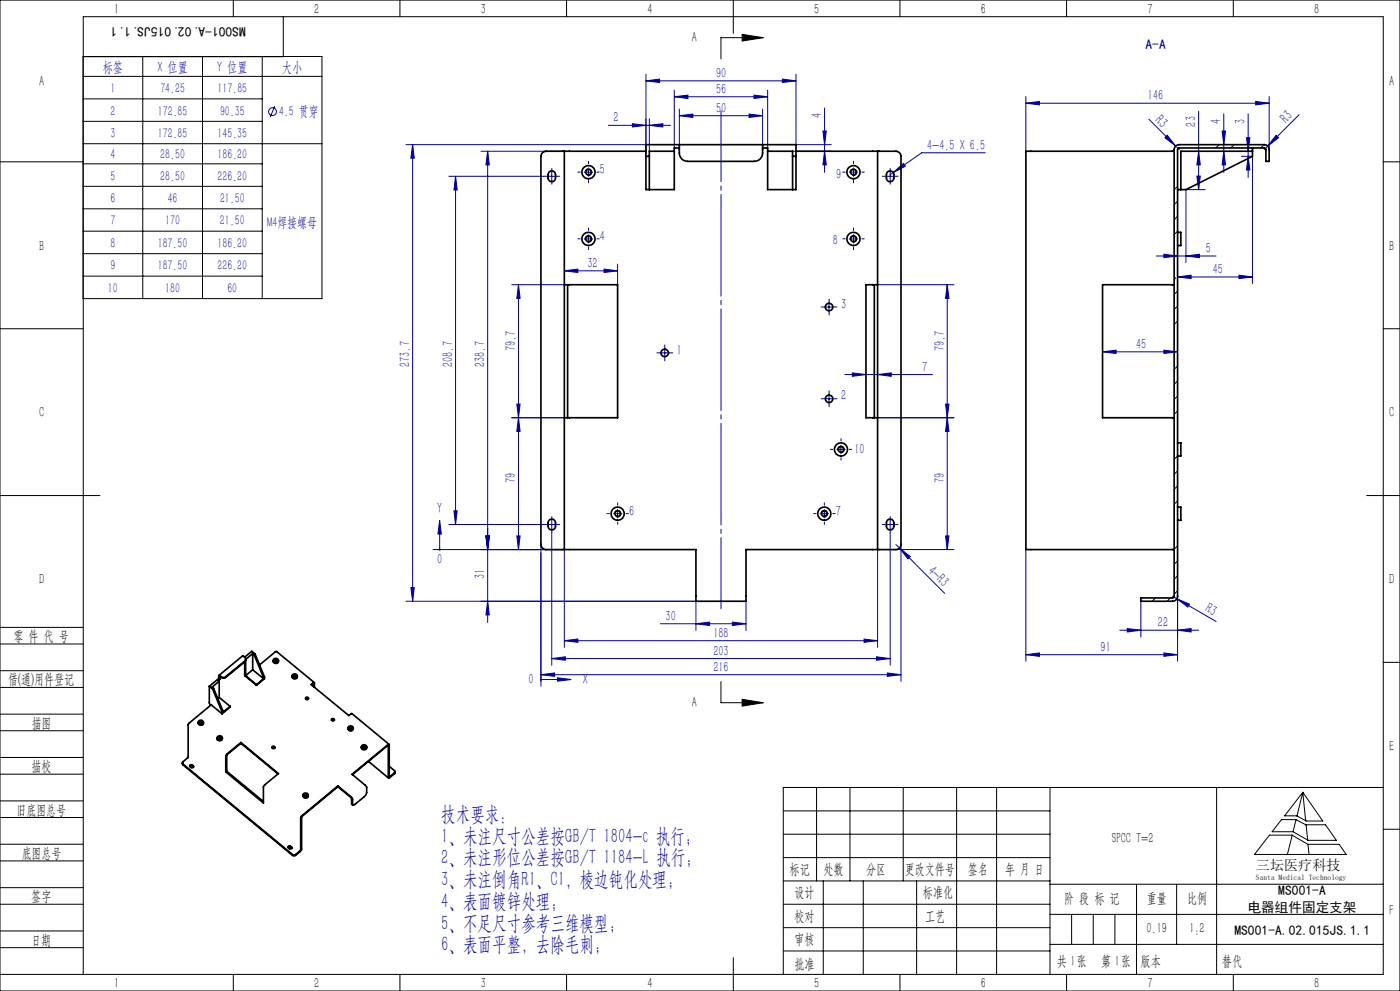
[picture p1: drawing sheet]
<svg xmlns="http://www.w3.org/2000/svg" width="420mm" height="297mm" viewBox="0 0 420 297" stroke-linecap="round" stroke-linejoin="round" font-family="sans-serif">
<g fill="none" stroke="#0000a0" stroke-width=".3">
<path d="M82.4 31.8l-1.3 3.3M182.5 37.6h18.7M189.7 37.1l4.1 .5-4.1 .5zM193.8 24.2l4.1-.5v1zM193.8 22.2v24.6M193.8 24.2h45M194.8 37.6l4.1-.5v1zM194.8 35.6v9.7M202.3 29l4.1-.5v1zM202.3 27v17.3M202.3 29h28M203.8 34.7l4.1-.5v1z"/>
<path d="M203.8 32.7v10.7M203.8 34.7h25M224.7 34.2l4.1 .5-4.1 .5zM226.2 28.5l4.1 .5-4.1 .5zM228.8 32.7v10.7M230.3 27v17.3M234.7 23.7l4.1 .5-4.1 .5zM238.8 22.2v21.2h10.6M246.9 39.3h1l-.5 4.1zM247.4 32.4v19.3M307.8 30.9l4.1-.5v1zM307.8 28.9v16.4"/>
<path d="M307.8 30.9h73M344.7 35.7l8 8.1M359.6 33.3v23.5M366.6 39.3h1.1l-.6 4.1zM367.1 34.1v17.6M374.4 34.1v19.1M376.7 30.4l4.1 .5-4.1 .5zM380.8 28.9v15.9M389.7 34.4l-10.4 10.4M121.8 43.4h72M123.8 43.4l.5 4h-1zM123.8 43.4v136.8"/>
<path d="M134.7 52.8h28.5M136.7 52.8v104.4M136.7 52.8l.5 4.1h-1zM144.3 45.3h25M146.3 45.3v141.2M146.3 45.3l.5 4.1h-1zM164.3 52.8h2.5M165.5 51.6v2.5M175.3 51.6h2.5M176.5 50.3v2.5M237.8 45.3h11.6M247.4 45.3l.5 4.1h-1z"/>
<path d="M254.8 51.6h2.5M256 50.3v2.5M265.8 52.8h2.5M267.1 51.6v2.5M268 51.7l3-2.7 .6 .8zM295.6 45.8h-19.1l-9.4 6.5M350.2 40.5l2.5 3.3-3.2-2.5zM352.7 43.8l1.1 1M359.1 52.8h1l-.5 4zM359.6 45.3l.5 4.1h-1zM361.6 56.8h-5.8v21.9M367.1 45.3l.6 4.1h-1.1z"/>
<path d="M372.5 46.8h3.2v38.2M373.9 41.3h1.1l-.6 4zM374.4 46.8l.6 4.1h-1.1zM382.8 40.5l.8 .8-3.3 2.5zM175.3 71.6h2.5M176.5 70.3v2.5M185.3 79.2v6.1M254.8 71.6h2.5M256 70.3v2.5M346.9 76.7h17.9M349.2 76.2l4.1 .5-4.1 .5zM355.8 76.7l4-.5v1z"/>
<path d="M153.5 85.3h15.8M155.5 85.3v79.4M155.5 85.3l.5 4.1h-1zM169.3 81.2l4.1-.6v1.1zM169.3 81.2h16M181.2 80.6l4.1 .6-4.1 .5zM247.5 92h2.5M248.7 90.8v2.5M263.3 85.3h22.9M284.2 85.3v79.4M284.2 85.3l.5 4.1h-1zM353.3 83l4-.5v1z"/>
<path d="M353.3 83h22.4M371.7 82.5l4 .5-4 .5zM198.2 105.8h2.5M199.4 104.5v2.5M247.5 119.5h2.5M248.7 118.3v2.5M253.4 112.3h26.4M255.7 111.8l4.1 .5-4.1 .5zM263.3 112.3l4.1-.5v1zM330.8 105.4l4-.5v1zM330.8 105.4h22.5M349.2 104.9l4.1 .5-4.1 .5z"/>
<path d="M155 121.1h1l-.5 4.1zM155.5 125.2l.5 4.1h-1zM169.3 125.2h-15.8M251 134.7h2.5M252.3 133.5v2.5M263.3 125.2h22.9M283.7 121.1h1l-.5 4.1zM284.2 125.2l.5 4.1h-1zM131.9 156l.5 4.1h-1zM134.7 157.2h28.5M136.2 153.1h1l-.5 4.1zM164.3 157.2h2.5"/>
<path d="M165.5 156v2.4M165.5 159.6v39.8M184 153.9h2.5M185.3 152.7v2.5M246 153.9h2.5M247.3 152.7v2.5M265.8 157.2h2.5M267.1 156v2.4M267.1 159.6v39.8M123.3 176.1h1l-.5 4.1zM129.9 164.7h39.4v29.3M131.9 160.1v4.6"/>
<path d="M145.8 160.6h1l-.5 4.1zM155 160.6h1l-.5 4.1zM162.3 163.2v42.5M268.8 163.2l14.6 14.6M269.8 164.2l3.3 2.6-.7 .7zM270.3 163.2v41M283.7 160.6h1l-.5 4.1zM286.2 164.7h-22.9v29.3M307.8 164.7v33.5M351.8 178.7l1.3 .8M353.1 179.5l3.7 1.5-.5 .9zM353.1 179.5l11.7 6.8"/>
<path d="M353.3 178.7v19.5M121.8 180.2h87v8.7M146.3 180.2l.5 4.1h-1zM165.5 197.4l4.1-.6v1.1zM165.5 197.4h101.6M169.3 192l4.1-.5v1zM169.3 192h94M198.2 186.9h25.6M208.8 186.9l4.1-.5v1.1zM219.7 186.4l4.1 .5-4.1 .6zM223.8 180.2v8.7M259.2 191.5l4.1 .5-4.1 .5z"/>
<path d="M263 196.8l4.1 .6-4.1 .5zM307.8 196.2l4.1-.5v1zM307.8 196.2h45.5M335.9 188.9h23.7M338.2 188.4l4.1 .5-4.1 .5zM342.3 180.2v10.7M349.2 195.7l4.1 .5-4.1 .5zM353.3 188.9l4-.5v1zM162.3 202.2l4.1-.5v1zM162.3 202.2h108M162.3 203.7h5M167.3 203.1l4 .6-4 .4z"/>
<path d="M266.2 201.7l4.1 .5-4.1 .5z"/>
<circle cx="81.8" cy="33.4" r="1.18"/>
</g>
<g fill="none" stroke="#000" stroke-width=".3">
<path d="M0 0h420v297h-420zM24.9 16.9h71.7v72.6h-71.7zM42.8 16.9v72.6M60.7 16.9v72.6M70 0v5M78.7 16.9v72.6M85 5v12h-60M120 0v5M170 0v5M220 0v10M222.6 10.3l6.4 1-6.4 1zM229 11.3h-12.7v6.3"/>
<path d="M270 0v5M320 0v5M370 0v5M24.9 29.6h53.8M24.9 36.4h53.8M24.9 22.9h71.7M0 48.5h25M24.9 43.1h71.7M24.9 49.1h53.8M24.9 55.8h53.8M175.6 51.9a.99 .99 0 0 1 .9-1.3 .99 .99 0 0 1 1 1.1 .99 .99 0 0 1-1.2 .9M255.1 51.9a1 1 0 0 1 .8-1.3 1 1 0 0 1 1.1 1.1 1 1 0 0 1-1.2 .9"/>
<path d="M415 48.5h5M24.9 62.6h53.8M24.9 69.3h53.8M24.9 76h53.8M175.6 71.9a.99 .99 0 0 1 .9-1.3 .99 .99 0 0 1 1 1.1 .99 .99 0 0 1-1.2 .9M255.1 71.9a1 1 0 0 1 .8-1.3 1 1 0 0 1 1.1 1.1 1 1 0 0 1-1.2 .9M0 98.5h25M24.9 82.8h53.8M415 98.5h5M251.3 135a1.01 1.01 0 0 1 .9-1.3 1.01 1.01 0 0 1 1.1 1.1 1.01 1.01 0 0 1-1.3 .9M0 148.5h30M184.3 154.2a.99 .99 0 0 1 .9-1.2 .99 .99 0 0 1 1.1 1 .99 .99 0 0 1-1.3 .9"/>
<path d="M246.3 154.2a1 1 0 0 1 .9-1.3 1 1 0 0 1 1.1 1.1 1 1 0 0 1-1.3 .9M410 148.5h10M0 193h25M0 188h25M415 198.5h5M0 206h25M0 201h25M0 219h25M0 214h25M216.3 204.3v6.3h12.7M222.6 209.6l6.4 1-6.4 1zM0 232h25"/>
<path d="M0 227h25M245 236v28M255 236v28M271 236v28M287 236v56M299 236v56M315 236v56M365 236v56M390.8 237.5l6 8.6h-4.9l-2.9-1.6h-3.6zM390.8 237.5l-1.7 7M390.8 237.5l.9 8.5M415 236h-180v56"/>
<path d="M0 245h25M0 240h25M0 258h25M0 253h25M235 243h80M235 250h80M235 257h80M380.8 250.3h6.8l4.8 2.7h9.3l2.2 3.1h-27.6zM384.5 245.6h4.3l3 1.6h5.9l3.2 4.6h-8.5l-4.5-2.5h-6.3zM387.7 250.3l-1.5 5.8M388.8 245.7l-.9 3.6M391.8 247.2l.5 4.5"/>
<path d="M392.4 253l.3 3.1M415 248.5h5M0 271h25M0 266h25M0 279h25M235 271h80M235 264h80M235 278h80M247 264v28M259 264v28M275 264v28M315 274h100"/>
<path d="M315 265h100M321.5 274v9M328 274v9M334.5 274v9M341 265v27M353 265v18M0 292h415v-287h-390v287M0 284h25M70 292v5M120 292v5M170 292v5M220 287v10"/>
<path d="M235 285h80M270 292v5M315 283h100M320 292v5M370 292v5"/>
<circle cx="82.8" cy="198.4" r=".38"/>
<circle cx="60.3" cy="216.9" r=".37"/>
<circle cx="88.4" cy="203" r=".37"/>
<circle cx="105.2" cy="218.2" r=".37"/>
<circle cx="65.9" cy="221.5" r=".38"/>
<circle cx="91.7" cy="238.7" r=".37"/>
<circle cx="109.2" cy="224.3" r=".37"/>
</g>
<path d="M216.3 33.2v149.2" fill="none" stroke="#0000a0" stroke-width=".3" stroke-dasharray="30.5 1.3 1.3 1.3" stroke-dashoffset="9.2"/>
<g fill="none" stroke="#0000a0" stroke-width=".3" stroke-dasharray="30.5 1.3 1.3 1.3">
<path d="M164.3 52.8h-1.1M165.6 54.1v1.1M165.6 51.6v-1.1M166.8 52.8h1.1M174.1 51.6h-.8M176.6 49.1v-.7M176.6 54.1v.7M179.1 51.6h.7M253.6 51.6h-.8M256.1 49.1v-.7M256.1 54.1v.7M258.6 51.6h.7"/>
<path d="M265.8 52.8h-1.1M267.1 54.1v1.1M267.1 51.6v-1.1M268.3 52.8h1.1M174.1 71.6h-.8M176.6 69.1v-.7M176.6 74.1v.7M179.1 71.6h.7M253.6 71.6h-.8M256.1 69.1v-.7M256.1 74.1v.7M258.6 71.6h.7"/>
<path d="M247.5 92h-1.1M248.7 90.8v-1.2M248.7 93.3v1.1M250 92h1.1M198.2 105.8h-1.1M199.4 104.5v-1.1M199.4 107v1.1M200.7 105.8h1.1M247.5 119.5h-1.1M248.7 118.3v-1.2M250 119.5h1.1M248.7 120.8v1.1"/>
<path d="M249.8 134.7h-.7M252.3 132.2v-.7M252.3 137.2v.7M254.8 134.7h.7M164.3 157.2h-1.1M165.6 158.4v1.2M165.6 155.9v-1.1M166.8 157.2h1.1M182.8 153.9h-.7M185.3 151.4v-.7M185.3 156.4v.8M187.8 153.9h.7"/>
<path d="M244.8 153.9h-.7M247.3 151.4v-.7M247.3 156.4v.8M249.8 153.9h.7M265.8 157.2h-1.1M267.1 158.4v1.2M267.1 155.9v-1.1M268.3 157.2h1.1"/>
</g>
<path d="M222.6 10.3l6.4 1-6.4 1zM222.6 209.6l6.4 1-6.4 1z" fill="#000"/>
<g fill="#0000a0">
<path d="M350.2 40.5l2.5 3.3-3.2-2.5z"/>
<path d="M382.8 40.5l.8 .8-3.3 2.5z"/>
<path d="M269.8 164.2l3.3 2.6-.7 .7z"/>
<path d="M353.1 179.5l3.7 1.5-.5 .9z"/>
<path d="M194.8 37.6l4.1-.5v1zM189.7 37.1l4.1 .5-4.1 .5zM355.8 76.7l4-.5v1zM349.2 76.2l4.1 .5-4.1 .5z"/>
<path d="M169.3 192l4.1-.5v1zM259.2 191.5l4.1 .5-4.1 .5zM162.3 202.2l4.1-.5v1zM266.2 201.7l4.1 .5-4.1 .5zM193.8 24.2l4.1-.5v1zM234.7 23.7l4.1 .5-4.1 .5zM202.3 29l4.1-.5v1zM226.2 28.5l4.1 .5-4.1 .5zM255.7 111.8l4.1 .5-4.1 .5zM263.3 112.3l4.1-.5v1zM169.3 81.2l4.1-.6v1.1zM181.2 80.6l4.1 .6-4.1 .5zM165.5 197.4l4.1-.6v1.1zM263 196.8l4.1 .6-4.1 .5zM268 51.7l3.6-1.9-.6-.8zM307.8 196.2l4.1-.5v1zM349.2 195.7l4.1 .5-4.1 .5zM338.2 188.4l4.1 .5-4.1 .5zM353.3 188.9l4-.5v1zM307.8 30.9l4.1-.5v1zM376.7 30.4l4.1 .5-4.1 .5zM353.3 83l4-.5v1zM371.7 82.5l4 .5-4 .5zM330.8 105.4l4-.5v1zM349.2 104.9l4.1 .5-4.1 .5z"/>
<path d="M208.8 186.9l4.1-.5v1.1zM219.7 186.4l4.1 .5-4.1 .6z"/>
<path d="M123.3 176.1h1l-.5 4.1zM123.8 43.4l.5 4h-1zM155 160.6h1l-.5 4.1zM155.5 125.2l.5 4.1h-1zM283.7 121.1h1l-.5 4.1zM284.2 85.3l.5 4.1h-1zM367.1 45.3l.6 4.1h-1.1zM366.6 39.3h1.1l-.6 4.1zM374.4 46.8l.6 4.1h-1.1zM373.9 41.3h1.1l-.6 4z"/>
<path d="M146.3 45.3l.5 4.1h-1zM145.8 160.6h1l-.5 4.1zM145.8 160.6h1l-.5 4.1zM146.3 180.2l.5 4.1h-1zM155.5 85.3l.5 4.1h-1zM155 121.1h1l-.5 4.1zM284.2 125.2l.5 4.1h-1zM283.7 160.6h1l-.5 4.1zM246.9 39.3h1l-.5 4.1zM247.4 45.3l.5 4.1h-1zM136.7 52.8l.5 4.1h-1zM136.2 153.1h1l-.5 4.1zM359.6 45.3l.5 4.1h-1zM359.1 52.8h1l-.5 4z"/>
<path d="M203.8 34.7l4.1-.5v1zM224.7 34.2l4.1 .5-4.1 .5z"/>
<path d="M167.3 203.1l4 .6-4 .4zM131.9 156l.5 4.1h-1zM162 203.4v.3h.3h-.3a.33 .33 0 0 0 .4 .2 .33 .33 0 0 0 .2-.5 .33 .33 0 0 0-.6 0zM131.7 164.5l-.1 .2h.3h-.3a.34 .34 0 0 0 .4 .3 .34 .34 0 0 0 .2-.5 .34 .34 0 0 0-.5 0z"/>
</g>
<g fill="none" stroke="#000" stroke-width=".5">
<path d="M164.7 51.5a1.11 1.11 0 0 1 1.3-.2 1.11 1.11 0 0 1 .7 1v1a1.11 1.11 0 0 1-1.2 1.2 1.11 1.11 0 0 1-1.1-1.2l.1-1.4zM169.3 45.3h24.5M169.3 45.3h-5.5a1.57 1.57 0 0 0-1.5 1.5v116.4a1.57 1.57 0 0 0 1.5 1.5h5.5M169.3 45.3v119.4M193.8 46.8h1M202.3 45.3h-7.5v11.5M203.8 43.4v.6a4.4 4.4 0 0 0 1.1 3.9l1.4 .5h20a2.87 2.87 0 0 0 2.5-3.8v-1.2M203.8 44.3h-1.5v12.5h-8.5v-13.4h45v13.4h-8.5v-12.5h-1.5M230.3 45.3h7.5v11.5M237.8 46.8h1M238.8 45.3h24.5M263.3 45.3h5.5a1.57 1.57 0 0 1 1.5 1.5v116.4a1.57 1.57 0 0 1-1.5 1.5h-5.5"/>
<path d="M263.3 45.3v119.4M266.2 51.5a1.11 1.11 0 0 1 1.3-.2 1.11 1.11 0 0 1 .6 1v1a1.11 1.11 0 0 1-1.1 1.2 1.11 1.11 0 0 1-1.1-1.2l.1-1.4zM352.2 45.3h-44.4v119.4h44.4M352.7 43.8l1.1-.4h25.5a1.45 1.45 0 0 1 1.5 1.4v3.6h-1v-3.6l-.5-.5h-25.6l-.4 .5v133.9a1.51 1.51 0 0 1-1.5 1.5h-9.5v-1h9.5l.4-.4v-134zM375.7 45.3h-21.4v11.5M375.7 44.3v2.5l-19.9 10h-2.5M353.3 69.6h1v4h-1M169.3 85.3h16v39.9h-16M170.3 85.3v39.9M262.3 85.3v39.9M263.3 85.3h-3.5v39.9h3.5M352.2 85.3h-21.4v39.9h21.4"/>
<path d="M353.3 132.7h1v4h-1M164.7 155.9a1.11 1.11 0 0 1 1.3-.3 1.11 1.11 0 0 1 .7 1.1v1a1.11 1.11 0 0 1-1.2 1.1 1.11 1.11 0 0 1-1.1-1.1l.1-1.4zM266.2 155.9a1.11 1.11 0 0 1 1.3-.3 1.11 1.11 0 0 1 .6 1.1v1a1.11 1.11 0 0 1-1.1 1.1 1.11 1.11 0 0 1-1.1-1.1l.1-1.4zM353.3 152h1v3.9h-1M169.3 164.7h39.5v15.5h15v-15.5h39.5M73.4 198.4l-5.7 4.6a1.38 1.38 0 0 1-1.8-.3v.9M73.4 198.4v4.1l3.5 2.9M73.7 197.6l-.3 .8M73.7 197.9v4.6M75.8 195.9l-2.1 1.7M75.8 195.9v4.8M75.8 195.9l.4 .3"/>
<path d="M76.2 196.2l2.9 6.9M76.5 196l-.3 .2M76.5 196l2.8 6.8M76.5 196l-1-.8-2.1 1.8M77.9 199.3l5-4.1 11.4 9.4M82 197.9a.8 .8 0 0 0 .7 .9 .8 .8 0 0 0 .8-.9M82.6 198.2h.3M82.7 198.1v.1M59.5 216.5a.78 .78 0 0 0 .8 .8 .78 .78 0 0 0 .7-.8M60.1 216.7h.3M62.8 205.7v5l.4 .6M62.8 205.7l1 .8"/>
<path d="M63.2 211.3h.1M63.8 206.5l2.8 6.9M64.1 206.3l2.8 6.8M64.1 206.3l-.3 .2M65.6 203.3l.3 .3M65.6 203.3l-2.8 2.4M65.7 202.4l7-5.8 .3 .1a.83 .83 0 0 1 .7 .6 .83 .83 0 0 1-.3 .8l-5.7 4.7a1.84 1.84 0 0 1-2-.4l-.1 .9M65.8 204.1l-2.2 1.8 .5 .4M65.8 209l-.4 .4M65.8 204.1v4.9M65.8 209l3.2 2.7M65.9 203.6l-.4 .3 .3 .2"/>
<path d="M66.6 213.9l-3.2-2.7-6.7 5.5-.3 .5v9.7l-1.6 1.6v.3l33.1 27.4h.6l1.7-1.4 .1-10 11.1-9.3M66.6 213.4v.5M66.9 213.1l-.3 .3M69 211.7v.2l-2.4 2M69 211.7l-2.1 1.8v-.4M73.7 202.5l3.2 2.7M75.8 200.7l3.3 2.7M75.8 200.7l-2.1 1.8M76.9 205.2v.2M79.1 203.1v.3M79.1 203.4l-2.2 1.8M79.3 202.8v.6l-2.4 2"/>
<path d="M79.3 202.8l-.2 .3M87.6 202.6a.8 .8 0 0 0 .8 .9 .8 .8 0 0 0 .8-.9M88.2 202.8h.4M91.7 209.4l.4-.2 .4 .2M93.5 205.3l.6-.4v.8M94.3 206l-.1-1.5-.9 .7 11.3 9.3 1-.6 11.1 9.2M99.4 215.8a.49 .49 0 0 1 .9 0M104.4 218.2a.8 .8 0 0 0 .8 .9 .8 .8 0 0 0 .8-.9M105 218.4h.4M105.2 218.4l.1 .1M105.3 218.4h.1M54.7 228.6l.2 .6 33.2 27.3 .6-.1 1.8-1.7v-10l10.9-8.9"/>
<path d="M56.9 229.6l.6-.2 .6 .5M57 229.3a.63 .63 0 0 1 .8 0 .63 .63 0 0 1 .2 .7 .63 .63 0 0 1-.8 0 .63 .63 0 0 1-.2-.7zM65.1 221.2a.8 .8 0 0 0 .8 .8 .8 .8 0 0 0 .8-.8M65.7 221.4h.4M68 231.1l-.3 .2M68 231.1l11 9.1M72.3 222.5l11.2 9.3-4.4 3.7-.1 5.2-11.3-9.4M72.3 222.5l-4.5 3.9-.1 4.9M72.3 222.8l-4.2 3.4-.1 4.9M72.3 222.5v.3M72.3 222.8l11.1 9.1M81.6 224.1a.49 .49 0 0 1 .9 0"/>
<path d="M90.9 238.3a.8 .8 0 0 0 .8 .9 .8 .8 0 0 0 .8-.9M91.5 238.5h.4M101.4 235.8l3.9 3.2 .2 2 .3 .3M101.4 235.5v.3M108.4 223.8a.8 .8 0 0 0 .8 .9 .8 .8 0 0 0 .8-.9M109 224.1h.4M110.6 228.2l5.9 4.9M116.8 229.7l1.7 1.5-.1 .4-1.6 1.3v-9.8h-.2l-11 9 4 3.2 .4 .6v1.7l-.3 .7-3.5 3-.4-.1v-1.7l-.3-.5-4.1-3.5M118.5 231.3l-.1 .5-1.6 1.3h-.3l-.1-9.7-10.7 8.8M86.4 254l.1-.1a.7 .7 0 0 1 1.1 .3M86.5 253.6a.63 .63 0 0 1 .8 .1 .63 .63 0 0 1 .2 .6 .63 .63 0 0 1-.8 0 .63 .63 0 0 1-.2-.7z"/>
<circle cx="176.5" cy="51.6" r="1.98"/>
<circle cx="176.5" cy="51.6" r=".82"/>
<circle cx="256" cy="51.6" r=".82"/>
<circle cx="256" cy="51.6" r="1.99"/>
<circle cx="176.5" cy="71.6" r="1.98"/>
<circle cx="176.5" cy="71.6" r=".82"/>
<circle cx="256" cy="71.6" r=".82"/>
<circle cx="256" cy="71.6" r="1.99"/>
<circle cx="248.7" cy="92" r="1.12"/>
<circle cx="199.4" cy="105.8" r="1.13"/>
<circle cx="248.7" cy="119.5" r="1.13"/>
<circle cx="252.3" cy="134.7" r="1.97"/>
<circle cx="252.3" cy="134.7" r=".83"/>
<circle cx="185.3" cy="153.9" r="1.97"/>
<circle cx="185.3" cy="153.9" r=".82"/>
<circle cx="247.3" cy="153.9" r=".82"/>
<circle cx="247.3" cy="153.9" r="1.98"/>
<circle cx="82.7" cy="198" r=".73"/>
<circle cx="82.7" cy="198" r=".31"/>
<circle cx="60.2" cy="216.5" r=".74"/>
<circle cx="60.2" cy="216.5" r=".31"/>
<circle cx="88.3" cy="202.7" r=".75"/>
<circle cx="88.4" cy="202.6" r=".31"/>
<circle cx="92.1" cy="209.3" r=".41"/>
<circle cx="99.9" cy="215.7" r=".41"/>
<circle cx="105.1" cy="218.2" r=".73"/>
<circle cx="105.2" cy="218.2" r=".31"/>
<circle cx="65.9" cy="221.2" r=".74"/>
<circle cx="65.9" cy="221.2" r=".31"/>
<circle cx="82.1" cy="224" r=".41"/>
<circle cx="91.6" cy="238.4" r=".75"/>
<circle cx="91.6" cy="238.3" r=".31"/>
<circle cx="109.2" cy="223.9" r=".75"/>
<circle cx="109.2" cy="223.9" r=".31"/>
</g>
<g fill="none" stroke="#000" stroke-width=".3">
<path d="M353.3 55.8l-1.1 1M365.7 43.4l-1 .9M370.2 43.4l-1 .9M379.2 43.4l-1 .9M353.3 60.3l-1.1 1M353.3 64.8l-1.1 1M353.3 69.3l-1.1 1M352.7 83.3l-.5 .5M353.3 87.3l-1.1 1M353.3 91.8l-1.1 .9M353.3 96.2l-1.1 1M353.3 109.7l-1.1 1"/>
<path d="M353.3 114.2l-1.1 1M353.3 118.7l-1.1 1M353.3 136.7l-1.1 1M353.3 123.2l-1.1 1M353.3 141.1l-1.1 1M353.3 145.6l-1.1 1M353.3 150.1l-1.1 1M346.6 179.2l-1 1M351.1 179.2l-1 1M353.3 163.6l-1.1 1M353.3 168.1l-1.1 1M353.3 172.6l-1.1 1"/>
<path d="M353.3 177.1l-1.1 .9"/>
</g>
<g font-size="6.3" fill="#0000a0">
<text x="132.4" y="246.1">技术要求：</text>
<text x="132.4" y="252.6">1、未注尺寸公差按GB/T 1804-c 执行；</text>
<text x="132.4" y="259.1">2、未注形位公差按GB/T 1184-L 执行；</text>
<text x="132.4" y="265.6">3、未注倒角R1、C1，棱边钝化处理；</text>
<text x="132.4" y="272.1">4、表面镀锌处理；</text>
<text x="132.4" y="278.6">5、不足尺寸参考三维模型；</text>
<text x="132.4" y="285.1">6、表面平整，去除毛刺;</text>
</g>
<g font-size="4.4">
<text x="34.2" y="4.2">1</text>
<text x="94.2" y="4.2">2</text>
<text x="144.2" y="4.2">3</text>
<text x="194.2" y="4.2">4</text>
<text x="244.2" y="4.2">5</text>
<text x="294.2" y="4.2">6</text>
<text x="344.2" y="4.2">7</text>
<text x="394.2" y="4.2">8</text>
<text x="207.6" y="12.7">A</text>
<text x="11.7" y="25.9">A</text>
<text x="416.7" y="25.9">A</text>
<text x="11.7" y="75.1">B</text>
<text x="416.7" y="75.1">B</text>
<text x="11.7" y="125.1">C</text>
<text x="416.7" y="125.1">C</text>
<text x="11.7" y="175.1">D</text>
<text x="416.7" y="175.1">D</text>
<text x="4" y="192">零 件 代 号</text>
<text x="2.5" y="205.1">借(通)用件登记</text>
<text x="207.6" y="212">A</text>
<text x="9.5" y="218.1">描图</text>
<text x="416.7" y="225.1">E</text>
<text x="9.5" y="231.1">描校</text>
<text x="5" y="244.2">旧底图总号</text>
<text x="6.5" y="257.2">底图总号</text>
<text x="333.6" y="252.6">SPCC T=2</text>
<text x="236.9" y="261.9">标记</text>
<text x="247.1" y="261.9">处数</text>
<text x="259.9" y="261.9">分区</text>
<text x="271.5" y="261.9">更改文件号</text>
<text x="290.4" y="261.9">签名</text>
<text x="301.5" y="261.9">年 月 日</text>
<text x="238.3" y="268.9">设计</text>
<text x="276.9" y="268.9">标准化</text>
<text x="9.4" y="270.1">签字</text>
<text x="238.3" y="276">校对</text>
<text x="277.6" y="276">工艺</text>
<text x="319.3" y="270.7">阶 段 标 记</text>
<text x="344" y="270.7">重量</text>
<text x="356.1" y="270.7">比例</text>
<text x="416.8" y="274.4">F</text>
<text x="344" y="279.7">0.19</text>
<text x="356.8" y="279.7">1:2</text>
<text x="9.4" y="283.2">日期</text>
<text x="238.3" y="283">审核</text>
<text x="238.3" y="290.4">批准</text>
<text x="317" y="289.4">共 张</text>
<text x="321.1" y="289.4">1</text>
<text x="330.3" y="289.4">第 张</text>
<text x="334.5" y="289.4">1</text>
<text x="342.1" y="289.4">版本</text>
<text x="34.2" y="296.2">1</text>
<text x="94.2" y="296.2">2</text>
<text x="144.2" y="296.2">3</text>
<text x="194.2" y="296.2">4</text>
<text x="244.2" y="296.2">5</text>
<text x="294.2" y="296.2">6</text>
<text x="344.2" y="296.2">7</text>
<text x="394.2" y="296.2">8</text>
</g>
<g font-size="4.4" fill="#0000a0">
<text x="30.8" y="21.6">标签</text>
<text x="47.2" y="21.6">X 位置</text>
<text x="65.2" y="21.6">Y 位置</text>
<text x="84.6" y="21.6">大小</text>
<text x="214.9" y="23.3">90</text>
<text x="214.9" y="28.1">56</text>
<text x="214.9" y="33.8">50</text>
<text x="246.5" y="35.4" transform="rotate(-90 246.5 35.4)">4</text>
<text x="344.4" y="30">146</text>
<text x="184" y="36.7">2</text>
<text x="346.3" y="36.2" transform="rotate(45 346.3 36.2)">R3</text>
<text x="358.7" y="37.9" transform="rotate(-90 358.7 37.9)">23</text>
<text x="366.3" y="37.2" transform="rotate(-90 366.3 37.2)">4</text>
<text x="373.6" y="37.2" transform="rotate(-90 373.6 37.2)">3</text>
<text x="385.9" y="37" transform="rotate(-45 385.9 37)">R3</text>
<text x="278.1" y="45">4-4.5 X 6.5</text>
<text x="180" y="52.3">5</text>
<text x="250.8" y="53.6">9</text>
<text x="180" y="72.3">4</text>
<text x="249.8" y="73.5">8</text>
<text x="361.7" y="75.8">5</text>
<text x="176.2" y="80.3">32</text>
<text x="363.8" y="82.1">45</text>
<text x="252.4" y="92.5">3</text>
<text x="154.7" y="105.2" transform="rotate(-90 154.7 105.2)">79.7</text>
<text x="203.1" y="106.3">1</text>
<text x="283.3" y="105.2" transform="rotate(-90 283.3 105.2)">79.7</text>
<text x="340.8" y="104.6">45</text>
<text x="122.9" y="110" transform="rotate(-90 122.9 110)">273.7</text>
<text x="135.8" y="110" transform="rotate(-90 135.8 110)">208.7</text>
<text x="145.4" y="110" transform="rotate(-90 145.4 110)">238.7</text>
<text x="276.7" y="111.4">7</text>
<text x="252.4" y="120">2</text>
<text x="256.3" y="136.2">10</text>
<text x="154.7" y="144.8" transform="rotate(-90 154.7 144.8)">79</text>
<text x="283.3" y="144.8" transform="rotate(-90 283.3 144.8)">79</text>
<text x="131.2" y="153.8">Y</text>
<text x="188.7" y="154.6">6</text>
<text x="250.7" y="154.6">7</text>
<text x="131.1" y="169">0</text>
<text x="145.4" y="173.5" transform="rotate(-90 145.4 173.5)">31</text>
<text x="278.2" y="171.4" transform="rotate(45 278.2 171.4)">4-R3</text>
<text x="361.3" y="183.2" transform="rotate(30 361.3 183.2)">R3</text>
<text x="199.7" y="186.1">30</text>
<text x="214" y="191.1">188</text>
<text x="347.4" y="188">22</text>
<text x="214" y="196.5">203</text>
<text x="330.2" y="195.3">91</text>
<text x="214" y="201.3">216</text>
<text x="158.5" y="204.9">0</text>
<text x="174.9" y="204.9">X</text>
</g>
<text font-size="4.4" fill="#010000" x="366.6" y="289.4">替代</text>
<g font-size="4.2" fill="#0000a0">
<text x="33.2" y="28">1</text>
<text x="48.1" y="28">74.25</text>
<text x="65.3" y="28">117.85</text>
<text x="33.2" y="34.6">2</text>
<text x="47.4" y="34.6">172.85</text>
<text x="66" y="34.6">90.35</text>
<text x="83.7" y="34.7">4.5 贯穿</text>
<text x="33.1" y="41.3">3</text>
<text x="47.4" y="41.3">172.85</text>
<text x="65.3" y="41.3">145.35</text>
<text x="33.1" y="47.7">4</text>
<text x="48.1" y="47.7">28.50</text>
<text x="65.3" y="47.7">186.20</text>
<text x="33.1" y="54.1">5</text>
<text x="48.1" y="54.1">28.50</text>
<text x="65.3" y="54.1">226.20</text>
<text x="33.1" y="60.8">6</text>
<text x="50.3" y="60.8">46</text>
<text x="66" y="60.8">21.50</text>
<text x="33.1" y="67.6">7</text>
<text x="49.6" y="67.6">170</text>
<text x="66" y="67.6">21.50</text>
<text x="80.2" y="67.9">M4焊接螺母</text>
<text x="33.1" y="74.3">8</text>
<text x="47.3" y="74.3">187.50</text>
<text x="65.3" y="74.3">186.20</text>
<text x="33.1" y="81">9</text>
<text x="47.3" y="81">187.50</text>
<text x="65.2" y="81">226.20</text>
<text x="32.4" y="87.7">10</text>
<text x="49.6" y="87.7">180</text>
<text x="68.2" y="87.7">60</text>
</g>
<text font-size="4.2" x="376.8" y="260.7">三坛医疗科技</text>
<text font-size="4.1" fill="#010000" x="73.7" y="8" transform="rotate(-180 73.7 8)">MS001-A.02.015JS.1.1</text>
<text font-size="4.1" fill="#0000a0" x="343.6" y="14.6">A-A</text>
<g font-size="4.1">
<text x="383.5" y="268.3">MS001-A</text>
<text x="374.3" y="273.3">电器组件固定支架</text>
<text x="370.3" y="280.1">MS001-A.02.015JS.1.1</text>
</g>
<text font-size="2.3" x="376.8" y="263.6">Santa Medical Technology</text>
</svg>
